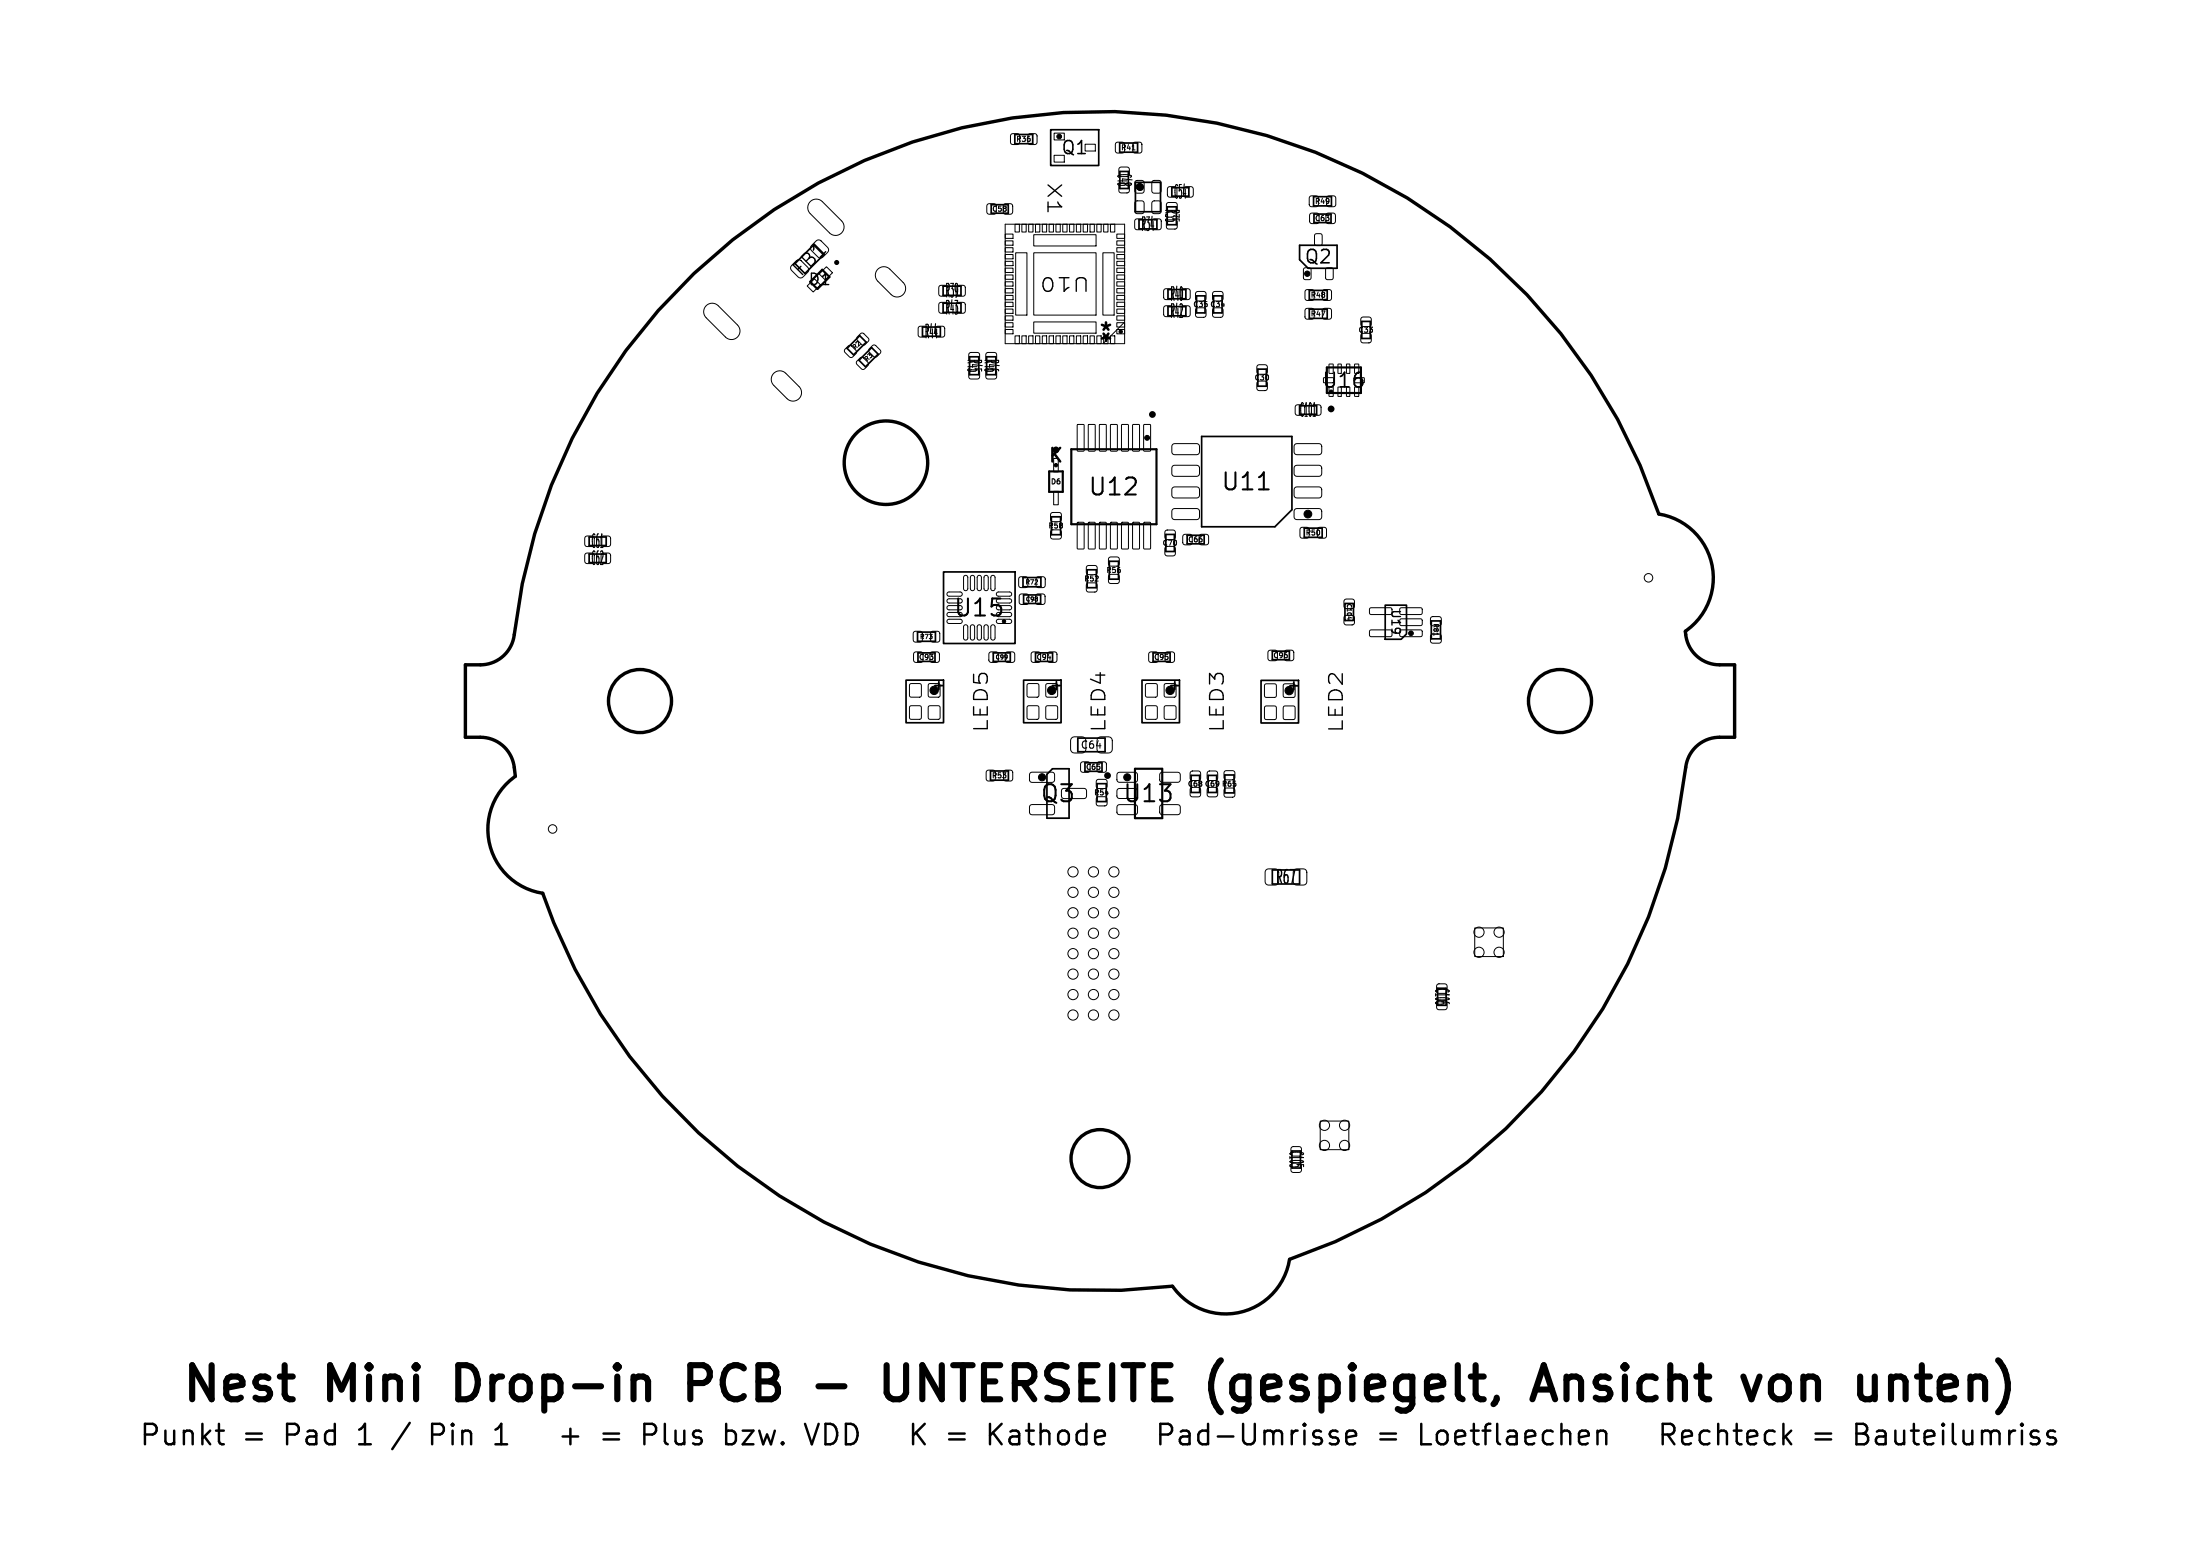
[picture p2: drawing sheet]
<svg xmlns="http://www.w3.org/2000/svg" width="297mm" height="210mm" viewBox="0 0 297 210" stroke-linecap="round" stroke-linejoin="round" font-family="sans-serif">
<g fill="#000" stroke="#000" stroke-width=".14">
<circle cx="143" cy="18.4" r=".32"/>
<circle cx="153.8" cy="25.2" r=".44"/>
<circle cx="153.9" cy="25.2" r=".46"/>
<circle cx="176.5" cy="36.9" r=".36"/>
<circle cx="151.3" cy="44.8" r=".23"/>
<circle cx="154.9" cy="59.1" r=".33"/>
<circle cx="176.6" cy="69.4" r=".52"/>
<circle cx="135.5" cy="83.9" r=".23"/>
<circle cx="190.5" cy="85.5" r=".32"/>
<circle cx="140.7" cy="104.9" r=".48"/>
<circle cx="152.2" cy="104.9" r=".47"/>
</g>
<g fill="none" stroke="#000" stroke-width=".23">
<path d="M137 18.2h2.4v1.2h-2.4zM141.8 17.5h6.5v4.8h-6.5zM151.2 19.3h2.4v1.2h-2.4zM133.8 27.6h2.3v1.2h-2.3zM153.3 24.6h3.4v4h-3.4zM161.5 39.9h1.2v2.3h-1.2zM163.8 39.9h1.2v2.3h-1.2zM175.4 35.1v-2h5.1v3.1h-3.9M176.8 39.2h2.4v1.2h-2.4zM177.3 26.5h2.4v1.3h-2.4zM177.4 28.9h2.3v1.1h-2.3zM116.1 45.3l.8 .9-1.7 1.7-.8-.9z"/>
<path d="M117.7 46.9l.8 .9-1.7 1.7-.8-.9zM162.2 58.9h12.2v9.9l-2.3 2.3h-9.9zM169.8 49.8h1.2v2.3h-1.2zM176.8 41.7h2.4v1.3h-2.4zM183.8 43.4h1.2v2.3h-1.2zM127.4 77.2h9.6v9.7h-9.6zM138.1 78h2.4v1.2h-2.4zM141.9 69.8h1.3v2.4h-1.3zM146.8 76.9h1.2v2.4h-1.2zM149.8 75.8h1.2v2.4h-1.2zM157.4 72.1h1.1v2.3h-1.1zM160.3 72.2h2.3v1.2h-2.3z"/>
<path d="M176.1 71.3h2.4v1.2h-2.4zM122.3 91.8h5.1v5.7h-5.1zM123.9 85.3h2.4v1.3h-2.4zM123.9 88.1h2.3v1.2h-2.3zM134.1 88.1h2.3v1.2h-2.3zM138.2 91.8h5v5.7h-5zM138.2 80.3h2.3v1.1h-2.3zM139.8 88.1h2.3v1.2h-2.3zM145.5 99.6h3.7v1.9h-3.7zM154.2 91.8h5v5.7h-5zM155.7 88.1h2.3v1.2h-2.3zM170.2 91.8h5.1v5.8h-5.1z"/>
<path d="M171.8 87.9h2.3v1.1h-2.3zM181.6 81.4h1.1v2.3h-1.1zM187 81.7h2.9v3.9l-.7 .7h-2.2zM193.2 83.8h1.3v2.4h-1.3zM133.7 104.1h2.4v1.2h-2.4zM141.3 104.5l.8-.7h2.2v6.6h-3zM146.5 103h2.3v1.1h-2.3zM148.1 105.8h1.2v2.4h-1.2zM160.8 104.7h1.2v2.3h-1.2zM163.1 104.7h1.2v2.3h-1.2zM165.4 104.6h1.2v2.4h-1.2zM171.8 117.4h3.6v1.9h-3.6"/>
</g>
<g fill="none" stroke="#000" stroke-width=".14">
<path d="M136.5 18.1l.2-.1 .9 .1 .1 .2v.9l-.1 .2-.3 .1-.8-.1-.1-.2v-.9zM138.9 18.1l.2-.1 .8 .1 .1 .2v.9l-.1 .2-.2 .1-.8-.1-.1-.2v-.9zM142.3 18h1.4v.9h-1.4zM146.5 19.5h1.4v.9h-1.4zM150.7 19.3l.2-.1 .8 .1 .1 .2v.8l-.1 .3-.2 .1-.8-.1-.1-.3v-.8zM153 19.3l.2-.1 .9 .1 .1 .2v.8l-.1 .3-.3 .1-.8-.1-.1-.3v-.8zM109.5 33.2l.7-.7a.46 .46 0 0 1 .6 0l.9 .9a.46 .46 0 0 1 0 .7l-.6 .6a.46 .46 0 0 1-.7 0l-.9-.9a.46 .46 0 0 1 0-.6zM110.6 37l1-1 .8 .8-1 1zM112 31.4a1.15 1.15 0 0 0 1.6 0 1.15 1.15 0 0 0 0-1.6l-2.6-2.6a1.15 1.15 0 0 0-1.6 0 1.15 1.15 0 0 0 0 1.6l2.6 2.6M118.5 36.3a1.15 1.15 0 0 1 1.6 0l1.8 1.8a1.15 1.15 0 0 1 0 1.6 1.15 1.15 0 0 1-1.6 0l-1.8-1.7a1.15 1.15 0 0 1 0-1.7zM129.2 38.6l.2-.1 .8 .1 .1 .2v.9l-.1 .2-.2 .1-.8-.1-.1-.2v-.9zM133.3 27.6l.2-.1h.7l.2 .1 .1 .2v.8l-.1 .2-.2 .1h-.7l-.2-.1-.1-.2v-.8z"/>
<path d="M135.5 27.6l.2-.1h.7l.2 .1 .1 .2v.8l-.1 .2-.2 .1h-.7l-.2-.1-.1-.2v-.8zM135.7 30.3h16.1v16.1h-16.1zM135.7 31.6h1.1v.6h-1.1zM135.7 32.5h1.1v.6h-1.1zM135.7 33.4h1.1v.6h-1.1zM135.7 34.4h1.1v.5h-1.1zM135.7 35.3h1.1v.6h-1.1zM135.7 36.2h1.1v.6h-1.1zM135.7 37.1h1.1v.6h-1.1zM135.7 38h1.1v.6h-1.1zM135.7 39h1.1v.5h-1.1zM135.7 39.9h1.1v.6h-1.1z"/>
<path d="M137 30.3h.6v1h-.6zM137.1 34.1h1.5v8.4h-1.5zM138 30.3h.5v1h-.5zM138.9 30.3h.6v1h-.6zM139.6 31.7h8.4v1.5h-8.4zM139.6 34.1h8.4v8.4h-8.4zM139.8 30.3h.6v1h-.6zM140.7 30.3h.6v1h-.6zM141.6 30.3h.6v1h-.6zM142.3 21h1.4v.9h-1.4zM142.6 30.3h.5v1h-.5zM143.5 30.3h.6v1h-.6z"/>
<path d="M144.4 30.3h.6v1h-.6zM145.3 30.3h.6v1h-.6zM146.2 30.3h.6v1h-.6zM147.2 30.3h.5v1h-.5zM148.1 30.3h.6v1h-.6zM148.9 34.1h1.5v8.4h-1.5zM149 30.3h.6v1h-.6zM149.9 30.3h.6v1h-.6zM150.8 39.9h1v.6h-1zM150.8 39h1v.5h-1zM150.8 38h1v.6h-1zM150.8 37.1h1v.6h-1z"/>
<path d="M150.8 36.2h1v.6h-1zM150.8 35.3h1v.6h-1zM150.8 34.4h1v.5h-1zM150.8 33.4h1v.6h-1zM150.8 32.5h1v.6h-1zM150.8 31.6h1v.6h-1zM151.1 24.8h.3h.7h.3l.1 .3v.6l-.1 .2-.3 .1h-.7l-.3-.1-.1-.2v-.6zM152.8 20.2h.4M153.3 24.4h.2h.6l.3 .1 .1 1.3-.2 .3h-.8l-.3-.2v-1.2zM153.3 27.2l.2-.1h.6l.3 .2 .1 1.2-.2 .3h-.8l-.3-.2v-1.2zM155.6 27.2l.2-.1h.6l.3 .2 .1 1.2-.2 .3h-.8l-.3-.2v-1.2zM155.6 24.4h.2h.6l.3 .1 .1 1.3-.2 .3h-.8l-.3-.2v-1.2z"/>
<path d="M155.6 29.6l.2-.1 .9 .1 .1 .2v.9l-.1 .2-.2 .1-.9-.1-.1-.2v-.9zM157.6 29.8l.2-.1h.8l.2 .1 .1 .2-.1 .8-.2 .1h-.8l-.2-.1-.1-.2zM159.5 39.1l.2-.1 .9 .1 .1 .2v.8l-.1 .2-.2 .1-.9-.1-.1-.2v-.8zM159.9 25.3l.2-.1h.7l.2 .1 .1 .2v.8l-.1 .2-.2 .1h-.7l-.2-.1-.1-.2v-.8zM161.5 39.4l.2-.1h.8l.2 .1 .1 .3v.6l-.1 .2-.2 .1h-.8l-.2-.1-.1-.2v-.6zM163.8 39.4l.2-.1h.8l.2 .1 .1 .3v.6l-.1 .2-.2 .1h-.8l-.2-.1-.1-.2v-.6zM176 36.2l.7-.1 .3 .2v1.2l-.2 .2h-.6l-.2-.1v-1.2zM176.3 39.2l.2-.1 .8 .1 .1 .2v.8l-.1 .3-.2 .1-.8-.1-.1-.3v-.8zM176.8 26.5l.3-.1 .8 .1 .1 .2v.9l-.1 .2-.2 .1-.9-.1-.1-.2v-.9zM176.9 28.8h.2h.7h.2l.1 .3v.8l-.1 .2-.2 .1h-.7l-.2-.1-.1-.2v-.8zM177.5 31.6l.7-.1 .3 .2v1.2l-.2 .2h-.6l-.2-.1v-1.2zM178.6 39.2l.2-.1 .9 .1 .1 .2v.8l-.1 .3-.3 .1-.8-.1-.1-.3v-.8z"/>
<path d="M179 36.2l.7-.1 .3 .2v1.2l-.2 .2h-.6l-.2-.1v-1.2zM179.1 28.8h.2h.7h.2l.1 .3v.8l-.1 .2-.2 .1h-.7l-.2-.1-.1-.2v-.8zM179.2 26.5l.2-.1 .8 .1 .1 .2v.9l-.1 .2-.2 .1-.8-.1-.1-.2v-.9zM95.3 41.3a1.15 1.15 0 0 1 1.7 0l2.6 2.6a1.15 1.15 0 0 1 0 1.6 1.15 1.15 0 0 1-1.7 0l-2.6-2.6a1.15 1.15 0 0 1 0-1.6zM104.5 50.4a1.15 1.15 0 0 1 1.6 0l1.8 1.8a1.15 1.15 0 0 1 0 1.6 1.15 1.15 0 0 1-1.7 0l-1.7-1.8a1.15 1.15 0 0 1 0-1.6zM114.1 47.1l.5-.5h.3l.7 .7v.3l-.5 .6h-.3l-.8-.7zM115.7 48.7l.5-.5h.3l.7 .7v.3l-.5 .6h-.3l-.8-.7zM115.7 45.5l.6-.5h.2l.7 .6 .1 .4-.5 .5-.4 .1-.7-.8zM117.3 47.1l.6-.5h.2l.7 .6 .1 .4-.5 .5-.4 .1-.7-.8zM126.4 44.1l.2-.1 .8 .1 .1 .2v.9l-.1 .2-.2 .1-.8-.1-.1-.2v-.9zM129.2 40.9l.2-.1 .8 .1 .1 .2v.9l-.1 .2-.2 .1-.8-.1-.1-.2v-.9zM130.9 50l.2-.1h.8l.3 .1 .1 .2-.1 .9-.3 .1h-.8l-.2-.1-.1-.3z"/>
<path d="M133.2 50l.2-.1h.8l.3 .1 .1 .2-.1 .9-.3 .1h-.8l-.2-.1-.1-.3zM135.7 40.8h1.1v.6h-1.1zM135.7 41.7h1.1v.6h-1.1zM135.7 42.6h1.1v.6h-1.1zM135.7 43.6h1.1v.5h-1.1zM135.7 44.5h1.1v.6h-1.1zM137 45.3h.6v1.1h-.6zM138 45.3h.5v1.1h-.5zM138.9 45.3h.6v1.1h-.6zM139.6 43.4h8.4v1.6h-8.4zM139.8 45.3h.6v1.1h-.6zM140.7 45.3h.6v1.1h-.6z"/>
<path d="M141.6 45.3h.6v1.1h-.6zM142.6 45.3h.5v1.1h-.5zM143.5 45.3h.6v1.1h-.6zM144.4 45.3h.6v1.1h-.6zM145.3 45.3h.6v1.1h-.6zM145.5 57.3h.7l.2 .1v3.4l-.1 .1-.9-.1zM146.2 45.3h.6v1.1h-.6zM146.9 57.3h.8l.1 .1 .1 3.4-.1 .1-.9-.1zM147.2 45.3h.5v1.1h-.5zM148.1 45.3h.6v1.1h-.6zM148.4 57.3h.8l.1 .1 .1 3.4-.1 .1-.9-.1zM149.9 57.3h.8l.1 .1v3.4v.1l-.9-.1z"/>
<path d="M150.8 44.5h1v.6h-1zM150.8 43.6h1v.5h-1zM150.8 42.6h1v.6h-1zM150.8 41.7h1v.6h-1zM150.8 40.8h1v.6h-1zM151.4 57.3h.8l.1 .1v3.4v.1l-.9-.1zM151.8 43.5l-2.9 2.9M152.9 57.3h.8l.1 .1v3.4v.1l-.9-.1zM154.4 57.3h.8l.1 .1v3.4v.1l-.9-.1zM158.3 60l.3-.1h3a.37 .37 0 0 1 .3 .3v.8a.37 .37 0 0 1-.3 .4h-3a.37 .37 0 0 1-.4-.4v-.8zM159.5 41.4l.2-.1 .9 .1 .1 .2v.8l-.1 .2-.2 .1-.9-.1-.1-.2v-.8zM161.5 41.6l.2-.1h.8l.2 .1 .1 .3v.6l-.1 .2-.2 .1h-.8l-.2-.1-.1-.2v-.6z"/>
<path d="M163.8 41.6l.2-.1h.8l.2 .1 .1 .3v.6l-.1 .2-.2 .1h-.8l-.2-.1-.1-.2v-.6zM169.8 51.5l.2-.1h.8l.2 .1 .1 .3v.6l-.1 .2-.2 .1h-.8l-.2-.1-.1-.2v-.6zM169.8 49.3l.2-.1h.8l.2 .1 .1 .2v.7l-.1 .2-.2 .1h-.8l-.2-.1-.1-.2v-.7zM174.8 60l.3-.1h3a.37 .37 0 0 1 .3 .3v.8a.37 .37 0 0 1-.3 .4h-3a.37 .37 0 0 1-.4-.4v-.8zM176.3 41.7l.2-.1 .8 .1 .1 .2v.9l-.1 .2-.2 .1-.8-.1-.1-.2v-.9zM177.2 54.7l.2-.1h.6l.3 .1v.3v.7v.3l-.3 .1h-.6l-.2-.1-.1-.3v-.7zM178.6 41.7l.2-.1 .9 .1 .1 .2v.9l-.1 .2-.3 .1-.8-.1-.1-.2v-.9zM179.4 49.2h.6l-.1 1.2h-.5zM180.6 49.1l.5 .1-.1 1.2h-.4zM181.8 49.1l.4 .1v1.2h-.4zM182.9 49.2h.5v1.2h-.5zM183.8 45.1l.2-.1h.8l.2 .1 .1 .2v.7l-.1 .2-.2 .1h-.8l-.2-.1-.1-.2v-.7z"/>
<path d="M183.8 42.9l.2-.1h.8l.2 .1 .1 .2v.7l-.1 .2-.2 .1h-.8l-.2-.1-.1-.2v-.7zM81.2 72.4l.3-.1h.6l.2 .1 .1 .3v.7l-.1 .3-.2 .1h-.6l-.3-.1-.1-.3v-.7zM81.2 74.7l.3-.1h.6l.2 .1 .1 .3v.7l-.1 .3-.2 .1h-.6l-.3-.1-.1-.3v-.7zM130.2 77.7h.3l.2 .2-.1 1.6-.2 .2h-.2l-.1-.2v-1.6zM131.1 77.7h.3l.2 .2v1.6l-.3 .2h-.2l-.1-.2v-1.6zM132 77.7h.3l.2 .2v1.6l-.3 .2h-.2l-.1-.2v-1.6zM132.9 77.7h.3l.2 .2v1.6l-.2 .2h-.3l-.1-.2v-1.6zM133.8 77.7h.3l.2 .2v1.6l-.2 .2h-.2l-.1-.2v-1.6zM134.6 80l.2-.1h1.5l.2 .1 .1 .2-.3 .3h-1.5l-.3-.2zM137.6 77.9l.2-.1 .9 .1 .1 .2v.9l-.1 .2-.2 .1-.9-.1-.1-.2v-.9zM140 77.9l.2-.1 .8 .1 .1 .2v.9l-.1 .2-.2 .1-.8-.1-.1-.2v-.9zM141.9 69.3l.2-.1h.9l.2 .1 .1 .2-.1 .8-.2 .1h-.9l-.2-.1-.1-.2z"/>
<path d="M141.9 71.6l.2-.1h.9l.2 .1 .1 .2-.1 .9-.2 .1h-.9l-.2-.1-.1-.3zM142.2 66.3h.7v1.8h-.7zM145.5 70.5h.7l.2 .1v3.4l-.1 .1-.9-.1zM146.7 78.8l.3-.1h.8l.2 .1 .1 .2-.1 .8-.2 .1h-.8l-.3-.1v-.2zM146.7 76.4l.3-.1h.8l.2 .1 .1 .2-.1 .9-.2 .1h-.8l-.3-.1v-.2zM146.9 70.5h.8l.1 .1 .1 3.4-.1 .1-.9-.1zM148.4 70.5h.8l.1 .1 .1 3.4-.1 .1-.9-.1zM149.7 77.6l.3-.1h.8l.2 .1 .1 .2-.1 .9-.2 .1h-.8l-.3-.1-.1-.3zM149.7 75.3l.3-.1h.8l.2 .1 .1 .2-.1 .8-.2 .1h-.8l-.3-.1-.1-.2zM149.9 70.5h.8l.1 .1v3.4v.1l-.9-.1zM151.4 70.5h.8l.1 .1v3.4v.1l-.9-.1zM152.9 70.5h.8l.1 .1v3.4v.1l-.9-.1z"/>
<path d="M154.4 70.5h.8l.1 .1v3.4v.1l-.9-.1zM157.3 71.6l.3-.1h.8l.2 .1 .1 .3v.6l-.1 .2-.2 .1h-.8l-.3-.1v-.2v-.6zM157.3 73.8l.3-.1h.8l.2 .1 .1 .3v.6l-.1 .2-.2 .1h-.8l-.3-.1v-.2v-.6zM158.3 62.9l.3-.1h3a.37 .37 0 0 1 .3 .4v.7a.37 .37 0 0 1-.3 .4h-3a.37 .37 0 0 1-.4-.4v-.7zM158.3 65.8l.3-.1h3a.37 .37 0 0 1 .3 .4v.7a.37 .37 0 0 1-.3 .4h-3a.37 .37 0 0 1-.4-.4v-.7zM158.3 68.7l.3-.1h3a.37 .37 0 0 1 .3 .4v.8a.37 .37 0 0 1-.3 .3h-3a.37 .37 0 0 1-.4-.3v-.8zM159.8 72.2l.2-.1h.6l.3 .1 .1 .2v.8l-.1 .2-.3 .1h-.6l-.2-.1-.1-.2v-.8zM162 72.2l.2-.1h.6l.3 .1 .1 .2v.8l-.1 .2-.3 .1h-.6l-.2-.1-.1-.2v-.8zM174.8 68.7l.3-.1h3a.37 .37 0 0 1 .3 .4v.8a.37 .37 0 0 1-.3 .3h-3a.37 .37 0 0 1-.4-.3v-.8zM174.8 65.8l.3-.1h3a.37 .37 0 0 1 .3 .4v.7a.37 .37 0 0 1-.3 .4h-3a.37 .37 0 0 1-.4-.4v-.7zM174.8 62.9l.3-.1h3a.37 .37 0 0 1 .3 .4v.7a.37 .37 0 0 1-.3 .4h-3a.37 .37 0 0 1-.4-.4v-.7zM175.6 71.3l.2-.1 .8 .1 .1 .2v.8l-.1 .2-.2 .1-.8-.1-.1-.2v-.8z"/>
<path d="M177.9 71.3l.2-.1 .9 .1 .1 .2v.8l-.1 .2-.2 .1-.9-.1-.1-.2v-.8zM122.8 92.3h.2h1.3l.1 .2-.1 1.5-.2 .1-1.3-.1v-.1zM122.8 95.3l.2-.1 1.3 .1 .1 .2-.1 1.5-.2 .1-1.3-.1v-.2zM123.4 85.3l.2-.1 .8 .1 .1 .2v.9l-.1 .2-.2 .1-.8-.1-.1-.2v-.9zM123.4 88.1l.3-.1h.6l.2 .1 .1 .2v.8l-.1 .2-.2 .1h-.6l-.3-.1-.1-.2v-.8zM125.4 95.3l.1-.1 1.3 .1 .1 .2-.1 1.5-.1 .1-1.3-.1-.1-.2zM125.6 88.1l.3-.1h.6l.2 .1 .1 .2v.8l-.1 .2-.2 .1h-.6l-.3-.1-.1-.2v-.8zM125.7 85.3l.2-.1 .9 .1 .1 .2v.9l-.1 .2-.2 .1-.9-.1-.1-.2v-.9zM128.1 80.5l-.3-.3 .2-.3h1.6l.2 .1 .1 .2-.1 .2-.2 .1M130.1 84.6v1.6l.3 .2 .2-.2 .1-1.6M131 84.6v1.6l.3 .2 .3-.2v-1.6M131.9 84.6v1.6l.3 .2 .3-.2v-1.6"/>
<path d="M132.8 84.6v1.6l.3 .2 .3-.2v-1.6M133.6 88.1l.2-.1h.7l.2 .1 .1 .2v.8l-.1 .2-.2 .1h-.7l-.2-.1-.1-.2v-.8zM133.8 84.6v1.6l.2 .2 .3-.2v-1.6M134.8 83.6h1.5l.3 .3-.3 .2-1.5 .1M134.8 82.7h1.5l.3 .2-.3 .3h-1.5M134.8 81.7h1.5l.3 .3-.3 .3h-1.5M134.8 80.8h1.5l.3 .3-.3 .3h-1.5M135.8 88.1l.2-.1h.7l.2 .1 .1 .2v.8l-.1 .2-.2 .1h-.7l-.2-.1-.1-.2v-.8zM137.7 80.3l.2-.1h.7l.2 .1 .1 .2v.8l-.1 .2-.2 .1h-.7l-.2-.1-.1-.2v-.8zM138.7 92.3h.2h1.3l.1 .2-.1 1.5-.2 .1-1.3-.1-.1-.1zM138.7 95.3l.2-.1 1.3 .1 .1 .2-.1 1.5-.2 .1-1.3-.1-.1-.2zM139.3 88.1l.2-.1h.7l.2 .1 .1 .2v.8l-.1 .2-.2 .1h-.7l-.2-.1-.1-.2v-.8z"/>
<path d="M139.9 80.3l.2-.1h.7l.2 .1 .1 .2v.8l-.1 .2-.2 .1h-.7l-.2-.1-.1-.2v-.8zM141.2 95.3l.2-.1 1.3 .1 .1 .2-.1 1.5-.2 .1-1.3-.1v-.2zM141.5 88.1l.2-.1h.7l.2 .1 .1 .2v.8l-.1 .2-.2 .1h-.7l-.2-.1-.1-.2v-.8zM144.7 99.6l.3-.2h1.1a.52 .52 0 0 1 .5 .6v1.1a.52 .52 0 0 1-.5 .5h-1.1a.52 .52 0 0 1-.5-.5v-1.1zM148.2 99.6l.4-.2h1a.52 .52 0 0 1 .6 .6v1.1a.52 .52 0 0 1-.6 .5h-1a.52 .52 0 0 1-.5-.5v-1.1zM154.7 92.3h.2h1.3v.2v1.5l-.2 .1-1.3-.1-.1-.1zM154.7 95.3l.2-.1 1.3 .1v.2v1.5l-.2 .1-1.3-.1-.1-.2zM155.2 88.1l.2-.1h.6l.3 .1 .1 .2v.8l-.1 .2-.3 .1h-.6l-.2-.1-.1-.2v-.8zM157.2 95.3l.2-.1 1.3 .1 .1 .2-.1 1.5-.2 .1-1.3-.1v-.2zM157.4 88.1l.2-.1h.6l.3 .1 .1 .2v.8l-.1 .2-.3 .1h-.6l-.2-.1-.1-.2v-.8zM170.8 92.4l.1-.1 1.3 .1 .1 .1-.1 1.6h-.1h-1.3l-.1-.2zM170.8 95.3h.1h1.3l.1 .2-.1 1.5-.1 .1-1.3-.1-.1-.1z"/>
<path d="M171.3 87.8l.2-.1h.6l.3 .1 .1 .3v.8l-.1 .2-.3 .1h-.6l-.2-.1-.1-.2v-.8zM173.3 95.3h.2h1.3v.2v1.5l-.2 .1-1.3-.1-.1-.1zM173.5 87.8l.2-.1h.6l.3 .1 .1 .3v.8l-.1 .2-.3 .1h-.6l-.2-.1-.1-.2v-.8zM181.5 83.2l.3-.1h.7l.3 .1 .1 .2v.6l-.1 .3h-.3h-.7h-.3l-.1-.3v-.6zM181.5 80.9l.3-.1h.7l.3 .1 .1 .3v.6l-.1 .2-.3 .1h-.7l-.3-.1-.1-.2v-.6zM182.1 83.3v.3M184.9 82.1l2.9-.1 .1 .3v.5l-.2 .1h-2.7l-.1-.2zM184.9 85.1l2.9-.1 .1 .2v.6l-.2 .1h-2.7l-.1-.2zM189 85.1l2.9-.1 .1 .2v.6l-.2 .1h-2.7l-.1-.2zM189 83.6l2.9-.1 .1 .2v.6l-.2 .1h-2.7l-.1-.2zM189 82.1l2.9-.1 .1 .3v.5l-.2 .1h-2.7l-.1-.2zM193.2 83.3l.2-.1h.9l.2 .1 .1 .2-.1 .9-.2 .1h-.9l-.2-.1-.1-.2z"/>
<path d="M193.2 85.7l.2-.1h.9l.2 .1 .1 .2-.1 .8-.2 .1h-.9l-.2-.1-.1-.2zM193.6 85.4v.4M133.2 104l.2-.1 .9 .1 .1 .3v.8l-.1 .2-.2 .1-.9-.1-.1-.2v-.8zM135.6 104l.2-.1 .8 .1 .1 .3v.8l-.1 .2-.2 .1-.8-.1-.1-.2v-.8zM139.1 104.3l.2-.1h2.9l.2 .4-.1 .8-.3 .2h-2.8l-.2-.3v-.7zM139.1 108.7l.2-.1h2.9l.2 .3-.1 .9-.3 .2-2.8-.1-.2-.3v-.7zM143.4 106.5l.2-.1h2.9l.2 .3v.9l-.4 .2h-2.8l-.2-.4v-.7zM146 102.9l.2-.1h.6l.3 .1 .1 .2v.8l-.1 .2-.3 .1h-.6l-.2-.1-.1-.2v-.8zM148.1 107.6l.2-.1h.9l.2 .1 .1 .2-.1 .9-.2 .1h-.9l-.2-.1-.1-.2zM148.1 105.3l.2-.1h.9l.2 .1 .1 .2-.1 .8-.2 .1h-.9l-.2-.1-.1-.2zM148.2 102.9l.2-.1h.6l.3 .1 .1 .2v.8l-.1 .2-.3 .1h-.6l-.2-.1-.1-.2v-.8zM150.9 104.3l.2-.1 2.3 .1 .2 .3-.1 .8-.3 .2h-2.2l-.2-.4v-.6z"/>
<path d="M150.9 108.7l.2-.1h2.3l.2 .3-.1 .8-.3 .3-2.2-.1-.2-.3v-.7zM156.7 108.7l.2-.1h2.2l.2 .3v.8l-.3 .3-2.2-.1-.2-.3v-.7zM156.7 104.3l.2-.1 2.2 .1 .2 .3v.8l-.3 .2h-2.2l-.2-.4v-.6zM160.8 104.2l.2-.1h.8l.2 .1 .1 .2v.6l-.1 .3h-.2h-.8h-.2l-.1-.3v-.6zM160.8 106.4l.2-.1h.8l.2 .1 .1 .2v.6l-.1 .3-.2 .1h-.8l-.2-.1-.1-.3v-.6zM163.1 104.2l.2-.1h.8l.2 .1 .1 .2v.6l-.1 .3h-.2h-.8h-.2l-.1-.3v-.6zM163.1 106.4l.2-.1h.8l.2 .1 .1 .2v.6l-.1 .3-.2 .1h-.8l-.2-.1-.1-.3v-.6zM165.3 106.4h.3h.8h.2l.1 .3-.1 .8-.2 .1h-.8l-.3-.1-.1-.2zM165.3 104.1l.3-.1h.8l.2 .1 .1 .2-.1 .9-.2 .1h-.8l-.3-.1-.1-.3zM170.9 117.4l.3-.1h1a.46 .46 0 0 1 .4 .4v1.3a.46 .46 0 0 1-.4 .5h-1a.46 .46 0 0 1-.4-.5v-1.3zM174.7 117.4l.3-.1h1a.46 .46 0 0 1 .4 .4v1.3a.46 .46 0 0 1-.4 .5h-1a.46 .46 0 0 1-.4-.5v-1.3zM194 135.1l.3-.1h.7l.3 .1 .1 .2v.7l-.1 .2-.3 .1h-.7l-.3-.1-.1-.2v-.7z"/>
<path d="M199.1 125.2h3.9v3.9h-3.9zM174.4 157.1l.2-.1h.8l.2 .1 .1 .2v.6l-.1 .3h-.2h-.8h-.2l-.1-.3v-.6zM178.2 151.3h3.9v3.9h-3.9z"/>
<circle cx="222.5" cy="78" r=".58"/>
<circle cx="74.6" cy="111.9" r=".57"/>
<circle cx="144.9" cy="117.7" r=".69"/>
<circle cx="147.6" cy="117.7" r=".69"/>
<circle cx="150.4" cy="117.7" r=".69"/>
<circle cx="144.9" cy="123.2" r=".69"/>
<circle cx="144.9" cy="134.2" r=".69"/>
<circle cx="144.9" cy="120.4" r=".69"/>
<circle cx="144.9" cy="137" r=".69"/>
<circle cx="144.9" cy="128.7" r=".69"/>
<circle cx="144.9" cy="126" r=".69"/>
<circle cx="144.9" cy="131.5" r=".69"/>
<circle cx="147.6" cy="123.2" r=".69"/>
<circle cx="147.6" cy="134.2" r=".69"/>
<circle cx="147.6" cy="120.4" r=".69"/>
<circle cx="147.6" cy="137" r=".69"/>
<circle cx="147.6" cy="128.7" r=".69"/>
<circle cx="147.6" cy="126" r=".69"/>
<circle cx="147.6" cy="131.5" r=".69"/>
<circle cx="150.4" cy="123.2" r=".69"/>
<circle cx="150.4" cy="134.2" r=".69"/>
<circle cx="150.4" cy="120.4" r=".69"/>
<circle cx="150.4" cy="137" r=".69"/>
<circle cx="150.4" cy="128.7" r=".69"/>
<circle cx="150.4" cy="126" r=".69"/>
<circle cx="150.4" cy="131.5" r=".69"/>
<circle cx="199.7" cy="128.5" r=".69"/>
<circle cx="199.7" cy="125.8" r=".69"/>
<circle cx="202.4" cy="128.5" r=".69"/>
<circle cx="202.4" cy="125.8" r=".69"/>
<circle cx="178.8" cy="154.6" r=".69"/>
<circle cx="178.8" cy="151.9" r=".69"/>
<circle cx="181.5" cy="154.6" r=".69"/>
<circle cx="181.5" cy="151.9" r=".69"/>
</g>
<path d="M170 66.1h1.3" fill="none" stroke="#000" stroke-width=".28"/>
<g fill="none" stroke="#000" stroke-width=".33">
<path d="M29.2 193.1h1M29.7 194.8l.5 .1M58.3 193.6h1.1M59.4 192.2h-1.1v2.7M66.9 194.9h1.6M67.7 192.2v2.7M76 193.9h2.1M77 192.8v2.1M81.5 194.3h2.1M88.4 193.4a.75 .75 0 0 0-.4-1.2h-1v2.7M89.8 192.2v2.3l.1 .3 .2 .1M100.3 193.1h1.4l-1.4 1.8h1.4"/>
<path d="M112.8 192.6l-.3-.3-.4-.1h-.7v2.7h.7l.4-.1 .3-.3M123.3 192.2v2.7M123.7 193.4l1.1 1.5M124.8 192.2l-1.5 1.5M128.1 194.3h2.1M128.1 193.5h2.1M133.6 192.2v2.7M135.2 192.2l-1.6 1.5M138.5 193.1h1.1M138.9 192.2v2.3l.1 .3 .6 .1M156.6 192.2v2.7M158.1 192.4a.75 .75 0 0 1-.4 1.2h-1.1"/>
<path d="M159.4 193.2l.3-.1h.5l.3 .1 .1 .3v1.4M160.6 193.7l-.3 .2h-.6a.54 .54 0 0 0-.4 .5 .54 .54 0 0 0 .4 .5h.6l.3-.1M163.1 193.2l-.3-.1h-.5l-.3 .1-.2 .4v.8l.2 .4 .3 .1h.5l.3-.1M163.1 192.2v2.7M186.4 194.3h2.1M191.9 192.2v2.7h1.3M194 193.6v.8l.1 .3M199 192.2v2.3l.1 .3 .5 .1M224.5 192.2v2.7M225.1 193.6l.9 1.3M225.9 192.4a.75 .75 0 0 1-.4 1.2h-1M227.1 194l1.3-.3-.1-.5-.3-.1h-.5l-.3 .1-.1 .3v1l.1 .3 .3 .1h.5l.3-.1"/>
<path d="M230.8 193.2l-.3-.1h-.5l-.3 .1-.2 .4v.8l.2 .4 .3 .1h.5l.3-.1M232 193.4a.69 .69 0 0 1 1.1 .1v1.4M232 192.2v2.7M234.1 193.1h1M253.4 193.2l.2-.1h.6l.2 .1 .2 .3v1.4M254.6 193.7l-.3 .2h-.7a.54 .54 0 0 0-.4 .5 .54 .54 0 0 0 .4 .5h.7l.3-.1M258.4 192.2v2.3M261.1 193.5l-.1-.3-.3-.1h-.5l-.2 .1-.2 .3v1l.2 .3 .2 .1h.5l.3-.1M261.1 193.7l-1.3 .3"/>
</g>
<g fill="none" stroke="#000" stroke-width=".83">
<path d="M37.8 185.8h1.7M39.1 188.9h.4M85.7 186l.5-.2h.6l.5 .2 .2 .4v2.5M93.2 186.7h1.7M94.9 184.3h-1.7v4.6M110.5 187.1h3.5M119.7 184.3v3.7l.4 .6 .5 .3h.8l.5-.3 .4-.6v-3.7M167.2 185.8h.9l.4 .2M168.5 188.6l-.4 .3h-.9M168.5 185.8v3.7l-.4 .7-.4 .2M206.9 188.9l1.5-4.6 1.5 4.6M207.3 187.5h2.2"/>
<path d="M211.5 186.2a1.25 1.25 0 0 1 1.7-.2l.2 .4v2.5M211.5 185.8v3.1M239.5 186a1.25 1.25 0 0 1 2 .7v1.3a1.25 1.25 0 0 1-2 .6M243.5 185.8v3.1M244.8 185.8h-.7l-.6 .4M258.8 185.8h1.7M259.4 184.3v3.9l.3 .4 .4 .3h.4"/>
</g>
<circle cx="113" cy="35.4" r=".17" fill="none" stroke="#000" stroke-width=".35"/>
<path d="M179.1 49.6h4.6v3.4h-4.6zM141.6 63.6v2.8h1.9v-2.8M144.6 60.6h11.5v10.2h-11.5zM153.2 103.8h3.7v6.6h-3.7z" fill="none" stroke="#000" stroke-width=".29"/>
<g fill="none" stroke="#000" stroke-width=".46">
<path d="M93.7 36.9a79.6 79.6 0 0 1 130.2 32.5 8.7 8.7 0 0 1 7.2 6.7 8.7 8.7 0 0 1-3.6 9.1 4.6 4.6 0 0 0 4.6 4.5h2.1v9.8h-2.1a4.6 4.6 0 0 0-4.5 4.1 79.6 79.6 0 0 1-53.5 66.4 8.7 8.7 0 0 1-6.7 7.1 8.7 8.7 0 0 1-9.1-3.5 79.6 79.6 0 0 1-85-53 8.7 8.7 0 0 1-7.2-6.7 8.7 8.7 0 0 1 3.5-9.1 5.6 5.6 0 0 0-1.2-3.7 4.6 4.6 0 0 0-3.6-1.6h-2v-9.8h2.1a4.6 4.6 0 0 0 4.5-4.1 79.6 79.6 0 0 1 24.3-48.7z"/>
<circle cx="155.6" cy="55.9" r=".23"/>
<circle cx="179.7" cy="55.2" r=".23"/>
<circle cx="119.6" cy="62.4" r="5.6"/>
<circle cx="86.4" cy="94.6" r="4.3"/>
<circle cx="210.6" cy="94.6" r="4.3"/>
<circle cx="149.5" cy="104.7" r=".23"/>
<circle cx="148.5" cy="156.4" r="3.9"/>
</g>
<g font-size="6.4">
<text x="24.1" y="190.3">Nest</text>
<text x="44.2" y="190.3">Mini</text>
<text x="63.1" y="190.3">Drop-in</text>
<text x="96" y="190.3">PCB</text>
<text x="125.6" y="190.3">UNTERSEITE</text>
<text x="171" y="190.3">(gespiegelt,</text>
<text x="216.6" y="190.3">Ansicht</text>
<text x="246.4" y="190.3">von</text>
<text x="263.3" y="190.3">unten)</text>
</g>
<g font-size="3.8">
<text x="18.7" y="195.5">Punkt</text>
<text x="32.8" y="195.5">=</text>
<text x="38.8" y="195.5">Pad</text>
<text x="49.1" y="195.5">1</text>
<text x="54.2" y="195.5">/</text>
<text x="59.7" y="195.5">Pin</text>
<text x="85" y="195.5">=</text>
<text x="91" y="195.5">Plus</text>
<text x="102.5" y="195.5">bzw.</text>
<text x="113.9" y="195.5">VDD</text>
<text x="134.8" y="195.5">=</text>
<text x="140.7" y="195.5">Kathode</text>
<text x="165" y="195.5">Pad-Umrisse</text>
<text x="195.2" y="195.5">=</text>
<text x="201.2" y="195.5">Loetflaechen</text>
<text x="235.1" y="195.5">Rechteck</text>
<text x="256.1" y="195.5">=</text>
<text x="262.1" y="195.5">Bauteilumriss</text>
</g>
<g font-size="3.2">
<text x="150.5" y="43.1" transform="rotate(180 150.5 43.1)">*</text>
<text x="146.8" y="67.3">U12</text>
<text x="164.7" y="66.6">U11</text>
<text x="128.6" y="83.6">U15</text>
<text x="140.3" y="108.7">Q3</text>
<text x="151.5" y="108.7">U13</text>
</g>
<text font-size="2.7" x="178.4" y="52.7">U16</text>
<g font-size="2.6">
<text x="150.6" y="23.3" transform="rotate(90 150.6 23.3)">C48</text>
<text x="141.1" y="24.6" transform="rotate(90 141.1 24.6)">X1</text>
<text x="157.1" y="28.1" transform="rotate(90 157.1 28.1)">R35</text>
<text x="158.4" y="27">C54</text>
<text x="153.9" y="31.4">R34</text>
<text x="108.2" y="37.7" transform="rotate(-45 108.2 37.7)">FB1</text>
<text x="127.5" y="40.4">R39</text>
<text x="147.2" y="37.1" transform="rotate(180 147.2 37.1)">U10</text>
<text x="157.9" y="40.8">R40</text>
<text x="124.7" y="45.9">R44</text>
<text x="127.5" y="42.7">R43</text>
<text x="157.9" y="43.1">R42</text>
<text x="130.4" y="48.3" transform="rotate(90 130.4 48.3)">R45</text>
<text x="132.7" y="48.3" transform="rotate(90 132.7 48.3)">R46</text>
<text x="175.3" y="56.5">C101</text>
<text x="141.3" y="62.9">K</text>
<text x="79.7" y="74.2">C61</text>
<text x="79.7" y="76.5">C62</text>
<text x="133.6" y="98.9" transform="rotate(-90 133.6 98.9)">LED5</text>
<text x="149.5" y="98.9" transform="rotate(-90 149.5 98.9)">LED4</text>
<text x="165.5" y="98.9" transform="rotate(-90 165.5 98.9)">LED3</text>
<text x="181.6" y="99" transform="rotate(-90 181.6 99)">LED2</text>
<text x="172.1" y="119.6">R67</text>
<text x="193.5" y="133.3" transform="rotate(90 193.5 133.3)">C106</text>
<text x="173.9" y="155.2" transform="rotate(90 173.9 155.2)">C105</text>
</g>
<g font-size="2.5">
<text x="143.2" y="21.1">Q1</text>
<text x="176" y="35.9">Q2</text>
</g>
<text font-size="2.1" x="109.1" y="38.8">D1</text>
<g font-size="1.9">
<text x="125.7" y="93.5">+</text>
<text x="141.5" y="93.5">+</text>
<text x="157.5" y="93.5">+</text>
<text x="173.6" y="93.5">+</text>
</g>
<text font-size="1.6" x="187.6" y="82.1" transform="rotate(90 187.6 82.1)">U19</text>
<text font-size="1.4" x="145.8" y="101.2">C64</text>
<g font-size="1">
<text x="137.1" y="19.3">R36</text>
<text x="151.3" y="20.4">R41</text>
<text x="133.9" y="28.7">C58</text>
<text x="177.4" y="27.7">R49</text>
<text x="177.4" y="30">C63</text>
<text x="161" y="41.6">C35</text>
<text x="163.3" y="41.6">C34</text>
<text x="176.9" y="40.3">R48</text>
<text x="176.9" y="42.9">R47</text>
<text x="183.3" y="45.1">C33</text>
<text x="169.3" y="51.5">C30</text>
<text x="141.8" y="65.5">D6</text>
<text x="141.5" y="71.5">R58</text>
<text x="149.3" y="77.5">R56</text>
<text x="156.9" y="73.8">C70</text>
<text x="160.3" y="73.3">C66</text>
<text x="176.2" y="72.4">R50</text>
<text x="146.3" y="78.6">R52</text>
<text x="124" y="89.2">C93</text>
<text x="139.8" y="89.2">C94</text>
<text x="155.7" y="89.2">C95</text>
<text x="171.8" y="89">C96</text>
<text x="133.8" y="105.2">R53</text>
<text x="146.5" y="104">C65</text>
<text x="147.6" y="107.5">R54</text>
<text x="160.3" y="106.3">C68</text>
<text x="162.6" y="106.3">C69</text>
<text x="164.9" y="106.3">R65</text>
</g>
<g font-size=".8">
<text x="115.5" y="47.4" transform="rotate(-45 115.5 47.4)">R2</text>
<text x="117.1" y="49" transform="rotate(-45 117.1 49)">R3</text>
<text x="138.4" y="79">R72</text>
<text x="138.4" y="81.3">C98</text>
<text x="181.7" y="81.4" transform="rotate(90 181.7 81.4)">C104</text>
<text x="124.1" y="86.4">R73</text>
<text x="134.3" y="89.1">C99</text>
<text x="193.4" y="84.1" transform="rotate(90 193.4 84.1)">R81</text>
</g>
</svg>
